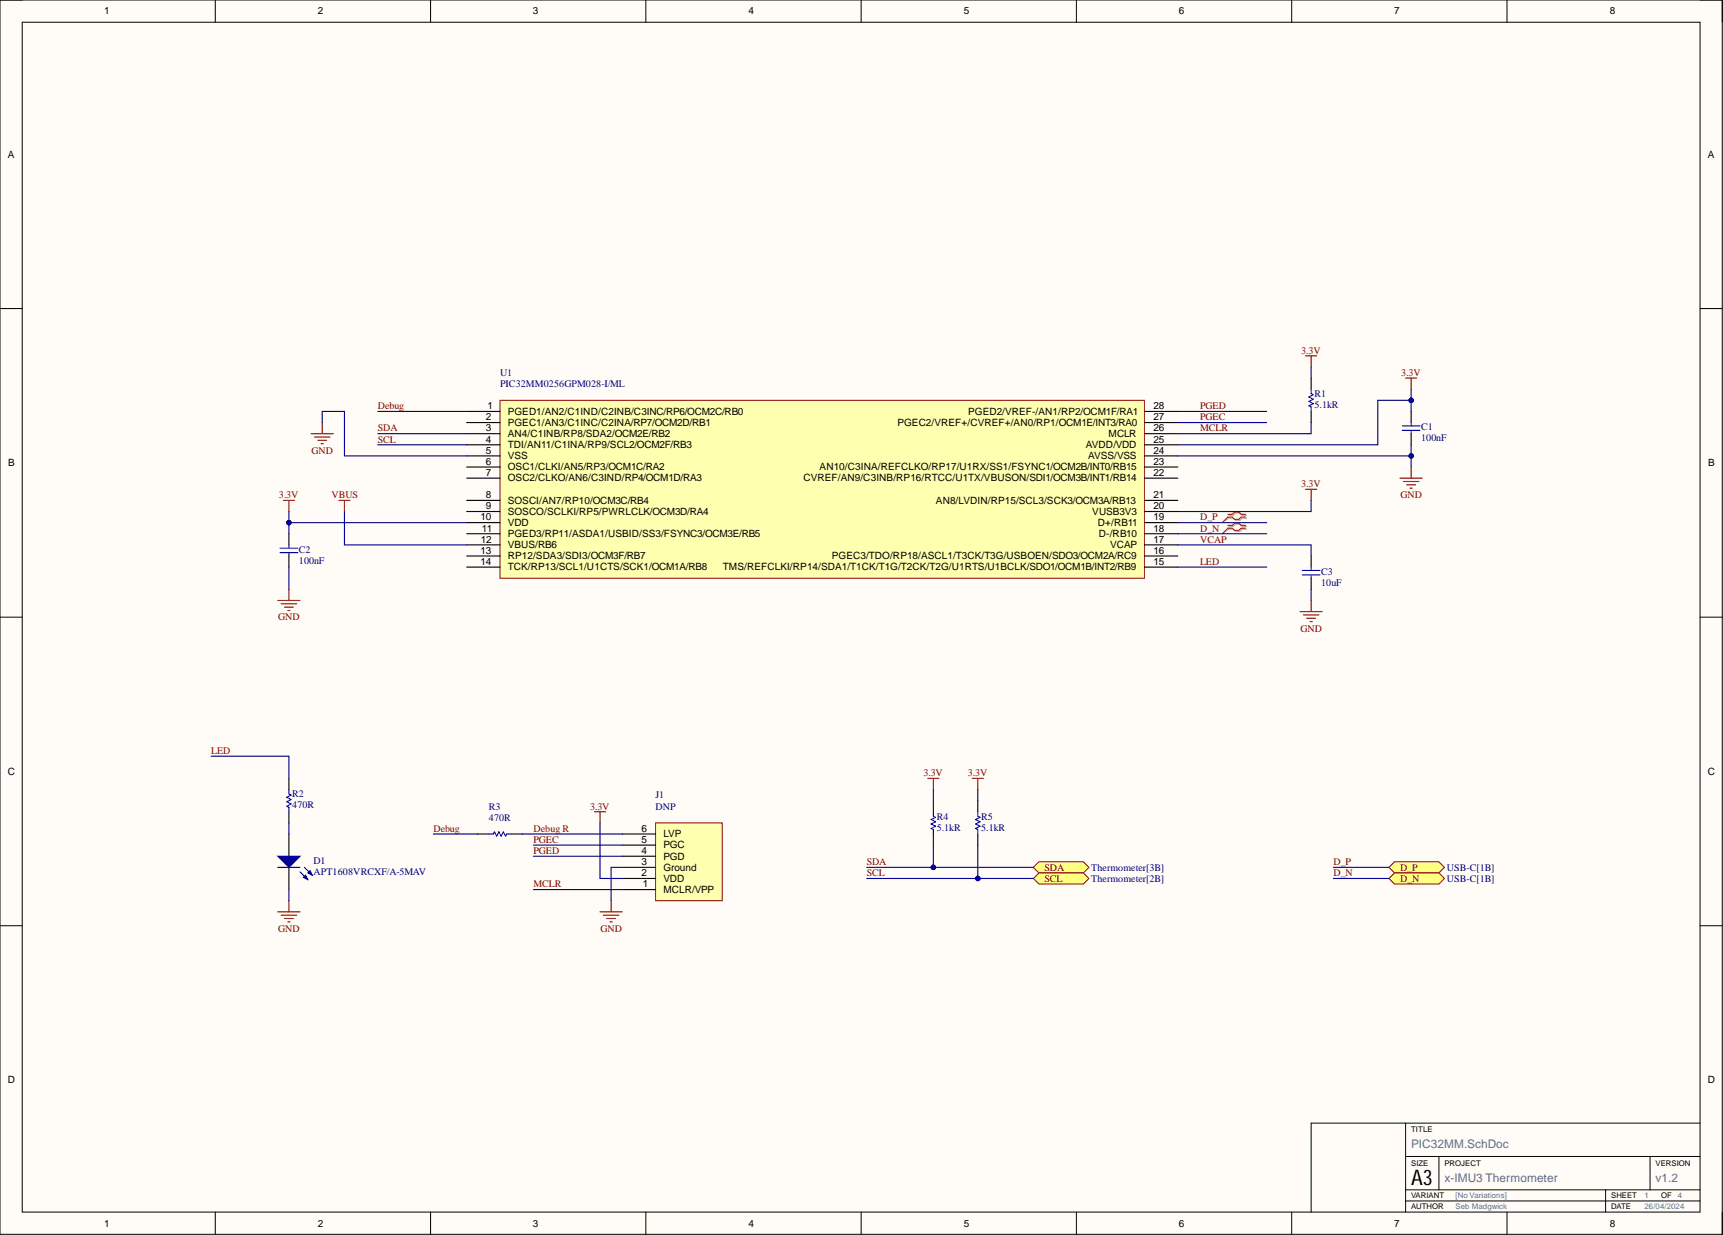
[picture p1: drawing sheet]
<svg xmlns="http://www.w3.org/2000/svg" width="393mm" height="282mm" viewBox="0 0 393 282" stroke-linecap="round" stroke-linejoin="round" font-family="sans-serif">
<g fill="#fffcf8">
<path d="M0 0h393.2v281.7h-393.2z" fill-rule="evenodd"/>
<path d="M5.1 5.1h383v271.5h-383z" fill-rule="evenodd"/>
</g>
<g fill="none" stroke="#000" stroke-width=".23">
<path d="M0 0h393.2v281.7h-393.2zM49.1 0v5.1M98.3 0v5.1M147.4 0v5.1M196.6 0v5.1M245.7 0v5.1M294.9 0v5.1M344 0v5.1M5.1 5.1h383v271.5h-383zM0 70.4h5.1M388.1 70.4h5.1M0 140.9h5.1"/>
<path d="M388.1 140.9h5.1M0 211.3h5.1M388.1 211.3h5.1M320.9 256.3v20.3M388.1 256.3h-88.8v20.3M49.1 276.6v5.1M98.3 276.6v5.1M147.4 276.6v5.1M196.6 276.6v5.1M245.7 276.6v5.1M294.9 276.6v5.1M320.9 263.9h67.2"/>
<path d="M320.9 271.6h67.2M320.9 274.1h67.2M328.5 263.9v7.7M344 276.6v5.1M366.5 271.6v5M376.7 263.9v7.7"/>
</g>
<path d="M114.1 91.4h147.2v40.6h-147.2z" fill-rule="evenodd" fill="#ffffb0"/>
<path d="M114.1 91.4h147.2v40.6h-147.2z" fill="none" stroke="#800000" stroke-width=".23"/>
<g fill="none" stroke="#000" stroke-width=".25">
<path d="M106.5 93.9h7.6M106.5 96.4h7.6M106.5 99h7.6M261.3 93.9h7.6M261.3 96.4h7.6M261.3 99h7.6M299.3 86.3v2.5M299.3 93.9v2.5M322.2 93.9v2.5M322.2 99v2.5M106.5 101.5h7.6M106.5 104.1h7.6"/>
<path d="M106.5 106.6h7.6M106.5 109.1h7.6M106.5 114.2h7.6M106.5 116.7h7.6M106.5 119.3h7.6M261.3 101.5h7.6M261.3 104.1h7.6M261.3 106.6h7.6M261.3 109.1h7.6M261.3 114.2h7.6M261.3 116.7h7.6M261.3 119.3h7.6"/>
<path d="M66 121.8v2.6M66 126.9v2.5M106.5 121.8h7.6M106.5 124.4h7.6M106.5 126.9h7.6M106.5 129.4h7.6M261.3 121.8h7.6M261.3 124.4h7.6M261.3 126.9h7.6M261.3 129.4h7.6M299.3 126.9v2.5M299.3 132v2.5"/>
</g>
<g fill="none" stroke="#00f" stroke-width=".25">
<path d="M299.3 88.8v1l.5 .3-1 .5 1 .5-1 .5 1 .5-1 .5 .5 .3v1M320.1 97.2h4.1M320.1 98.2h4.1M322.2 96.4v.8M322.2 98.2v.8M63.9 125.1h4.1M63.9 126.1h4.1M66 124.4v.7M66 126.1v.8M297.3 130.2h4.1M297.3 131.2h4.1M299.3 129.4v.8"/>
<path d="M299.3 131.2v.8"/>
</g>
<g fill="none" stroke="#800000" stroke-width=".25">
<path d="M71 99h5.1M71.8 99.7h3.5M73.6 96.4v2.6M298.1 81.2h2.5M299.3 81.2v2.6M320.9 86.3h2.5M322.2 86.3v2.5M64.7 114.2h2.5M66 114.2v2.5M72.5 100.5h2.1M73.3 101.3h.5M77.4 114.2h2.5"/>
<path d="M78.6 114.2v2.5M298.1 111.7h2.5M299.3 111.7v2.5M319.6 109.1h5.1M320.4 109.9h3.5M321.1 110.7h2.1M321.9 111.4h.5M322.2 106.6v2.5M63.4 137h5.1M64.2 137.8h3.5M64.9 138.6h2.1M65.7 139.3h.5"/>
<path d="M66 134.5v2.5M296.8 139.6h5.1M299.3 137v2.6M297.5 140.3h3.6M298.3 141.1h2M299.1 141.9h.5"/>
</g>
<path d="M280.6 117.6h1l.5-.5h1l.5 .5h1M280.6 118.3h1l.5 .5h1l.5-.5h1M280.6 120.2h1l.5-.5h1l.5 .5h1M280.6 120.8h1l.5 .5h1l.5-.5h1" fill="none" stroke="#d0a19e" stroke-width=".25"/>
<path d="M280.6 118.3l-1.6 1M280.6 120.8l-1.6 1" fill="none" stroke="#d0a19e" stroke-width=".23"/>
<path d="M280.3 117.4h1l.5-.5h1l.5 .5h1.1M280.3 118h1l.5 .5h1l.5-.5h1.1M280.3 119.9h1l.5-.5h1l.5 .5h1.1M280.3 120.6h1l.5 .5h1l.5-.5h1.1" fill="none" stroke="#f00" stroke-width=".25"/>
<path d="M280.3 118l-1.3 1.3M280.3 120.6l-1.3 1.2" fill="none" stroke="#f00" stroke-width=".23"/>
<path d="M318.3 196.7h10.2l1.3 1.3-1.3 1.2h-10.2l-1.2-1.2z" fill-rule="evenodd" fill="#ffff80"/>
<path d="M318.3 196.7h10.2l1.3 1.3-1.3 1.2h-10.2l-1.2-1.2z" fill="none" stroke="#800000" stroke-width=".23"/>
<path d="M318.3 199.2h10.2l1.3 1.3-1.3 1.3h-10.2l-1.2-1.3z" fill-rule="evenodd" fill="#ffff80"/>
<path d="M318.3 199.2h10.2l1.3 1.3-1.3 1.3h-10.2l-1.2-1.3z" fill="none" stroke="#800000" stroke-width=".23"/>
<path d="M149.7 187.8h15.2v17.8h-15.2z" fill-rule="evenodd" fill="#ffffb0"/>
<path d="M149.7 187.8h15.2v17.8h-15.2z" fill="none" stroke="#800000" stroke-width=".23"/>
<path d="M142.1 198h7.6M142.1 195.4h7.6M142.1 192.9h7.6M142.1 190.3h7.6M142.1 203h7.6M142.1 200.5h7.6" fill="none" stroke="#000" stroke-width=".25"/>
<path d="M135.7 185.3h2.5M137 185.3v2.5M137 208.1h5.1M137.7 208.9h3.6M138.5 209.6h2M139.3 210.4h.5M139.5 205.6v2.5" fill="none" stroke="#800000" stroke-width=".25"/>
<path d="M237.2 196.7h10.1l1.3 1.3-1.3 1.2h-10.1l-1.3-1.2z" fill-rule="evenodd" fill="#ffff80"/>
<path d="M237.2 196.7h10.1l1.3 1.3-1.3 1.2h-10.1l-1.3-1.2z" fill="none" stroke="#800000" stroke-width=".23"/>
<path d="M237.2 199.2h10.1l1.3 1.3-1.3 1.3h-10.1l-1.3-1.3z" fill-rule="evenodd" fill="#ffff80"/>
<path d="M237.2 199.2h10.1l1.3 1.3-1.3 1.3h-10.1l-1.3-1.3z" fill="none" stroke="#800000" stroke-width=".23"/>
<path d="M211.8 177.7h2.5M213.1 177.7v2.5M222 177.7h2.5M223.2 177.7v2.5" fill="none" stroke="#800000" stroke-width=".25"/>
<path d="M66 177.7v2.5M66 185.3v2.5M66 190.3v5.1M66 198v5M109.1 190.3h2.5M116.7 190.3h2.5M213.1 182.7v2.6M213.1 190.3v2.6M223.2 182.7v2.6M223.2 190.3v2.6" fill="none" stroke="#000" stroke-width=".25"/>
<path d="M66 180.2v1l.5 .3-1.1 .5 1.1 .5-1.1 .5 1.1 .5-1.1 .5 .6 .3v1M111.6 190.3h1l.3-.5 .5 1.1 .5-1.1 .5 1.1 .5-1.1 .5 1.1 .3-.6h1M213.1 185.3v1l.5 .2-1 .5 1 .6-1 .5 1 .5-1 .5 .5 .2v1M223.2 185.3v1l.5 .2-1 .5 1 .6-1 .5 1 .5-1 .5 .5 .2v1" fill="none" stroke="#00f" stroke-width=".25"/>
<path d="M63.4 195.4h5.1l-2.5 2.6z" fill="#00f"/>
<path d="M63.4 195.4h5.1l-2.5 2.6zM68.5 199l1.8 1.8M69.5 198l1.8 1.7" fill="none" stroke="#00f" stroke-width=".25"/>
<path d="M69.8 199.7l.5 1.1-1-.6z" fill="#00f"/>
<path d="M69.8 199.7l.5 1.1-1-.6z" fill="none" stroke="#00f" stroke-width=".25"/>
<path d="M70.8 198.7l.5 1-1-.5z" fill="#00f"/>
<path d="M63.4 198h5.1M70.8 198.7l.5 1-1-.5z" fill="none" stroke="#00f" stroke-width=".25"/>
<path d="M63.4 208.1h5.1M64.2 208.9h3.5M64.9 209.6h2.1M65.7 210.4h.5M66 205.6v2.5" fill="none" stroke="#800000" stroke-width=".25"/>
<path d="M268.9 93.9h20.3M268.9 96.4h20.3M299.3 96.4v2.6h-30.4M299.3 83.8v2.5M322.2 91.4h-7.7v10.1h-45.6" fill="none" stroke="#000080" stroke-width=".25"/>
<circle cx="322.2" cy="91.4" r=".51" fill="#000080"/>
<circle cx="322.2" cy="91.4" r=".51" fill="none" stroke="#000080" stroke-width=".23"/>
<path d="M268.9 104.1h53.3" fill="none" stroke="#000080" stroke-width=".25"/>
<circle cx="322.2" cy="104.1" r=".51" fill="#000080"/>
<circle cx="322.2" cy="104.1" r=".51" fill="none" stroke="#000080" stroke-width=".23"/>
<path d="M322.2 101.5v5.1" fill="none" stroke="#000080" stroke-width=".25"/>
<circle cx="322.2" cy="104.1" r=".51" fill="#000080"/>
<circle cx="322.2" cy="104.1" r=".51" fill="none" stroke="#000080" stroke-width=".23"/>
<path d="M322.2 88.8v5.1" fill="none" stroke="#000080" stroke-width=".25"/>
<circle cx="322.2" cy="91.4" r=".51" fill="#000080"/>
<circle cx="322.2" cy="91.4" r=".51" fill="none" stroke="#000080" stroke-width=".23"/>
<path d="M66 119.3h40.5M268.9 119.3h20.3M299.3 114.2v2.5h-30.4M66 129.4v5.1M268.9 124.4h30.4v2.5M268.9 121.8h20.3M299.3 134.5v2.5" fill="none" stroke="#000080" stroke-width=".25"/>
<circle cx="66" cy="119.3" r=".51" fill="#000080"/>
<circle cx="66" cy="119.3" r=".51" fill="none" stroke="#000080" stroke-width=".23"/>
<path d="M66 116.7v5.1" fill="none" stroke="#000080" stroke-width=".25"/>
<circle cx="66" cy="119.3" r=".51" fill="#000080"/>
<circle cx="66" cy="119.3" r=".51" fill="none" stroke="#000080" stroke-width=".23"/>
<path d="M73.6 96.4v-2.5h5v10.2h27.9M86.2 99h20.3M78.6 116.7v7.7h27.9M86.2 101.5h20.3M121.8 195.4h20.3M121.8 192.9h20.3M137 187.8v12.7h5.1M142.1 198h-2.6v7.6M197.9 198h38M304.4 198h12.7M121.8 203h20.3M304.4 200.5h12.7" fill="none" stroke="#000080" stroke-width=".25"/>
<circle cx="213.1" cy="198" r=".51" fill="#000080"/>
<circle cx="213.1" cy="198" r=".51" fill="none" stroke="#000080" stroke-width=".23"/>
<path d="M197.9 200.5h38" fill="none" stroke="#000080" stroke-width=".25"/>
<circle cx="223.2" cy="200.5" r=".51" fill="#000080"/>
<circle cx="223.2" cy="200.5" r=".51" fill="none" stroke="#000080" stroke-width=".23"/>
<path d="M213.1 180.2v2.5M213.1 192.9v5.1M223.2 180.2v2.5" fill="none" stroke="#000080" stroke-width=".25"/>
<circle cx="213.1" cy="198" r=".51" fill="#000080"/>
<circle cx="213.1" cy="198" r=".51" fill="none" stroke="#000080" stroke-width=".23"/>
<path d="M223.2 192.9v7.6" fill="none" stroke="#000080" stroke-width=".25"/>
<circle cx="223.2" cy="200.5" r=".51" fill="#000080"/>
<circle cx="223.2" cy="200.5" r=".51" fill="none" stroke="#000080" stroke-width=".23"/>
<path d="M86.2 93.9h20.3M268.9 129.4h20.3M48.2 172.6h17.8v5.1M66 187.8v2.5M98.9 190.3h10.2M119.2 190.3h22.9M66 203v2.6" fill="none" stroke="#000080" stroke-width=".25"/>
<text font-size="4.9" x="322.2" y="270.5">A3</text>
<g font-size="2.7" fill="#45818e">
<text x="322.2" y="262.1">PIC32MM.SchDoc</text>
<text x="329.8" y="269.7">x-IMU3 Thermometer</text>
<text x="378" y="269.7">v1.2</text>
</g>
<g font-size="2.3">
<text x="23.8" y="3.3">1</text>
<text x="72.5" y="3.3">2</text>
<text x="121.7" y="3.3">3</text>
<text x="170.9" y="3.3">4</text>
<text x="220" y="3.3">5</text>
<text x="269.1" y="3.3">6</text>
<text x="318.3" y="3.3">7</text>
<text x="367.5" y="3.3">8</text>
<text x="1.8" y="36">A</text>
<text x="389.9" y="36">A</text>
<text x="110.9" y="95.9">2</text>
<text x="111.3" y="93.4">1</text>
<text x="115.9" y="94.7">PGED1/AN2/C1IND/C2INB/C3INC/RP6/OCM2C/RB0</text>
<text x="221" y="94.7">PGED2/VREF-/AN1/RP2/OCM1F/RA1</text>
<text x="263.3" y="95.9">27</text>
<text x="263.3" y="93.4">28</text>
<text x="110.9" y="98.5">3</text>
<text x="110.9" y="101">4</text>
<text x="115.9" y="97.2">PGEC1/AN3/C1INC/C2INA/RP7/OCM2D/RB1</text>
<text x="115.9" y="99.7">AN4/C1INB/RP8/SDA2/OCM2E/RB2</text>
<text x="204.9" y="97.2">PGEC2/VREF+/CVREF+/AN0/RP1/OCM1E/INT3/RA0</text>
<text x="253.1" y="99.7">MCLR</text>
<text x="263.3" y="101">25</text>
<text x="263.3" y="98.5">26</text>
<text x="1.9" y="106.4">B</text>
<text x="110.9" y="103.5">5</text>
<text x="110.9" y="106.1">6</text>
<text x="115.9" y="102.3">TDI/AN11/C1INA/RP9/SCL2/OCM2F/RB3</text>
<text x="115.9" y="104.8">VSS</text>
<text x="115.9" y="107.4">OSC1/CLKI/AN5/RP3/OCM1C/RA2</text>
<text x="187.1" y="107.4">AN10/C3INA/REFCLKO/RP17/U1RX/SS1/FSYNC1/OCM2B/INT0/RB15</text>
<text x="247.9" y="102.3">AVDD/VDD</text>
<text x="248.4" y="104.8">AVSS/VSS</text>
<text x="263.3" y="106.1">23</text>
<text x="263.3" y="103.5">24</text>
<text x="390" y="106.4">B</text>
<text x="110.9" y="108.6">7</text>
<text x="110.9" y="113.7">8</text>
<text x="115.9" y="109.9">OSC2/CLKO/AN6/C3IND/RP4/OCM1D/RA3</text>
<text x="183.4" y="109.9">CVREF/AN9/C3INB/RP16/RTCC/U1TX/VBUSON/SDI1/OCM3B/INT1/RB14</text>
<text x="263.3" y="113.7">21</text>
<text x="263.3" y="108.6">22</text>
<text x="109.7" y="118.8">10</text>
<text x="110.9" y="116.2">9</text>
<text x="115.9" y="115">SOSCI/AN7/RP10/OCM3C/RB4</text>
<text x="115.9" y="117.5">SOSCO/SCLKI/RP5/PWRLCLK/OCM3D/RA4</text>
<text x="213.7" y="115">AN8/LVDIN/RP15/SCL3/SCK3/OCM3A/RB13</text>
<text x="249.4" y="117.5">VUSB3V3</text>
<text x="263.3" y="118.8">19</text>
<text x="263.3" y="116.2">20</text>
<text x="109.8" y="123.9">12</text>
<text x="110" y="121.3">11</text>
<text x="115.9" y="120">VDD</text>
<text x="115.9" y="122.6">PGED3/RP11/ASDA1/USBID/SS3/FSYNC3/OCM3E/RB5</text>
<text x="115.9" y="125.1">VBUS/RB6</text>
<text x="250.6" y="120">D+/RB11</text>
<text x="250.9" y="122.6">D-/RB10</text>
<text x="253.4" y="125.1">VCAP</text>
<text x="263.3" y="123.9">17</text>
<text x="263.3" y="121.3">18</text>
<text x="109.7" y="126.4">13</text>
<text x="109.7" y="128.9">14</text>
<text x="115.9" y="127.7">RP12/SDA3/SDI3/OCM3F/RB7</text>
<text x="115.9" y="130.2">TCK/RP13/SCL1/U1CTS/SCK1/OCM1A/RB8</text>
<text x="165.1" y="130.2">TMS/REFCLKI/RP14/SDA1/T1CK/T1G/T2CK/T2G/U1RTS/U1BCLK/SDO1/OCM1B/INT2/RB9</text>
<text x="189.9" y="127.7">PGEC3/TDO/RP18/ASCL1/T3CK/T3G/USBOEN/SDO3/OCM2A/RC9</text>
<text x="263.3" y="128.9">15</text>
<text x="263.3" y="126.4">16</text>
<text x="1.8" y="176.9">C</text>
<text x="389.9" y="176.9">C</text>
<text x="146.4" y="189.8">6</text>
<text x="151.4" y="191.1">LVP</text>
<text x="146.4" y="197.5">3</text>
<text x="146.4" y="194.9">4</text>
<text x="146.4" y="192.4">5</text>
<text x="151.4" y="196.2">PGD</text>
<text x="151.4" y="193.6">PGC</text>
<text x="146.4" y="200">2</text>
<text x="146.8" y="202.5">1</text>
<text x="151.4" y="203.8">MCLR/VPP</text>
<text x="151.4" y="201.3">VDD</text>
<text x="151.4" y="198.7">Ground</text>
<text x="1.8" y="247.3">D</text>
<text x="389.9" y="247.3">D</text>
<text x="23.8" y="279.9">1</text>
<text x="72.5" y="279.9">2</text>
<text x="121.7" y="279.9">3</text>
<text x="170.9" y="279.9">4</text>
<text x="220" y="279.9">5</text>
<text x="269.1" y="279.9">6</text>
<text x="318.3" y="279.9">7</text>
<text x="367.5" y="279.9">8</text>
</g>
<g font-size="2.3" fill="#800000">
<text x="297" y="80.7">3.3V</text>
<text x="319.9" y="85.8">3.3V</text>
<text x="86.2" y="93.4">Debug</text>
<text x="274" y="93.4">PGED</text>
<text x="274" y="95.9">PGEC</text>
<text x="86.2" y="101">SCL</text>
<text x="86.2" y="98.5">SDA</text>
<text x="274" y="98.5">MCLR</text>
<text x="71.1" y="103.5">GND</text>
<text x="63.7" y="113.7">3.3V</text>
<text x="75.7" y="113.7">VBUS</text>
<text x="297" y="111.2">3.3V</text>
<text x="319.7" y="113.7">GND</text>
<text x="274" y="118.8">D_P</text>
<text x="274" y="121.3">D_N</text>
<text x="274" y="123.9">VCAP</text>
<text x="274" y="128.9">LED</text>
<text x="63.5" y="141.6">GND</text>
<text x="296.9" y="144.2">GND</text>
<text x="48.2" y="172.1">LED</text>
<text x="210.8" y="177.1">3.3V</text>
<text x="220.9" y="177.1">3.3V</text>
<text x="134.7" y="184.8">3.3V</text>
<text x="98.9" y="189.8">Debug</text>
<text x="121.8" y="189.8">Debug R</text>
<text x="121.8" y="194.9">PGED</text>
<text x="121.8" y="192.4">PGEC</text>
<text x="197.9" y="197.5">SDA</text>
<text x="304.4" y="197.5">D_P</text>
<text x="121.8" y="202.5">MCLR</text>
<text x="197.9" y="200">SCL</text>
<text x="238.4" y="198.7">SDA</text>
<text x="238.4" y="201.3">SCL</text>
<text x="304.4" y="200">D_N</text>
<text x="319.6" y="198.7">D_P</text>
<text x="319.6" y="201.3">D_N</text>
<text x="63.5" y="212.7">GND</text>
<text x="137.1" y="212.7">GND</text>
</g>
<g font-size="2.3" fill="#000080">
<text x="114.1" y="85.8">U1</text>
<text x="114.1" y="88.3">PIC32MM0256GPM028-I/ML</text>
<text x="300.1" y="90.6">R1</text>
<text x="300.1" y="93.1">5.1kR</text>
<text x="324.4" y="98.2">C1</text>
<text x="324.4" y="100.8">100nF</text>
<text x="68.2" y="126.1">C2</text>
<text x="68.2" y="128.7">100nF</text>
<text x="301.6" y="131.2">C3</text>
<text x="301.6" y="133.8">10uF</text>
<text x="66.7" y="182">R2</text>
<text x="66.7" y="184.5">470R</text>
<text x="111.6" y="184.8">R3</text>
<text x="149.7" y="182.2">J1</text>
<text x="149.7" y="184.8">DNP</text>
<text x="111.6" y="187.3">470R</text>
<text x="213.8" y="187">R4</text>
<text x="213.8" y="189.6">5.1kR</text>
<text x="224" y="187">R5</text>
<text x="224" y="189.6">5.1kR</text>
<text x="71.5" y="197.2">D1</text>
<text x="71.5" y="199.7">APT1608VRCXF/A-5MAV</text>
<text x="249.1" y="198.7">Thermometer[3B]</text>
<text x="249.1" y="201.3">Thermometer[2B]</text>
<text x="330.3" y="198.7">USB-C[1B]</text>
<text x="330.3" y="201.3">USB-C[1B]</text>
</g>
<g font-size="1.8">
<text x="322.2" y="258.4">TITLE</text>
<text x="322.2" y="266.1">SIZE</text>
<text x="329.8" y="266.1">PROJECT</text>
<text x="378" y="266.1">VERSION</text>
<text x="322.2" y="276">AUTHOR</text>
<text x="322.2" y="273.4">VARIANT</text>
<text x="367.8" y="273.4">SHEET</text>
<text x="367.8" y="276">DATE</text>
<text x="379.2" y="273.4">OF</text>
</g>
<g font-size="1.8" fill="#45818e">
<text x="332.3" y="276">Seb Madgwick</text>
<text x="332.3" y="273.4">[No Variations]</text>
<text x="375.4" y="273.4">1</text>
<text x="375.4" y="276">26/04/2024</text>
<text x="383" y="273.4">4</text>
</g>
</svg>
